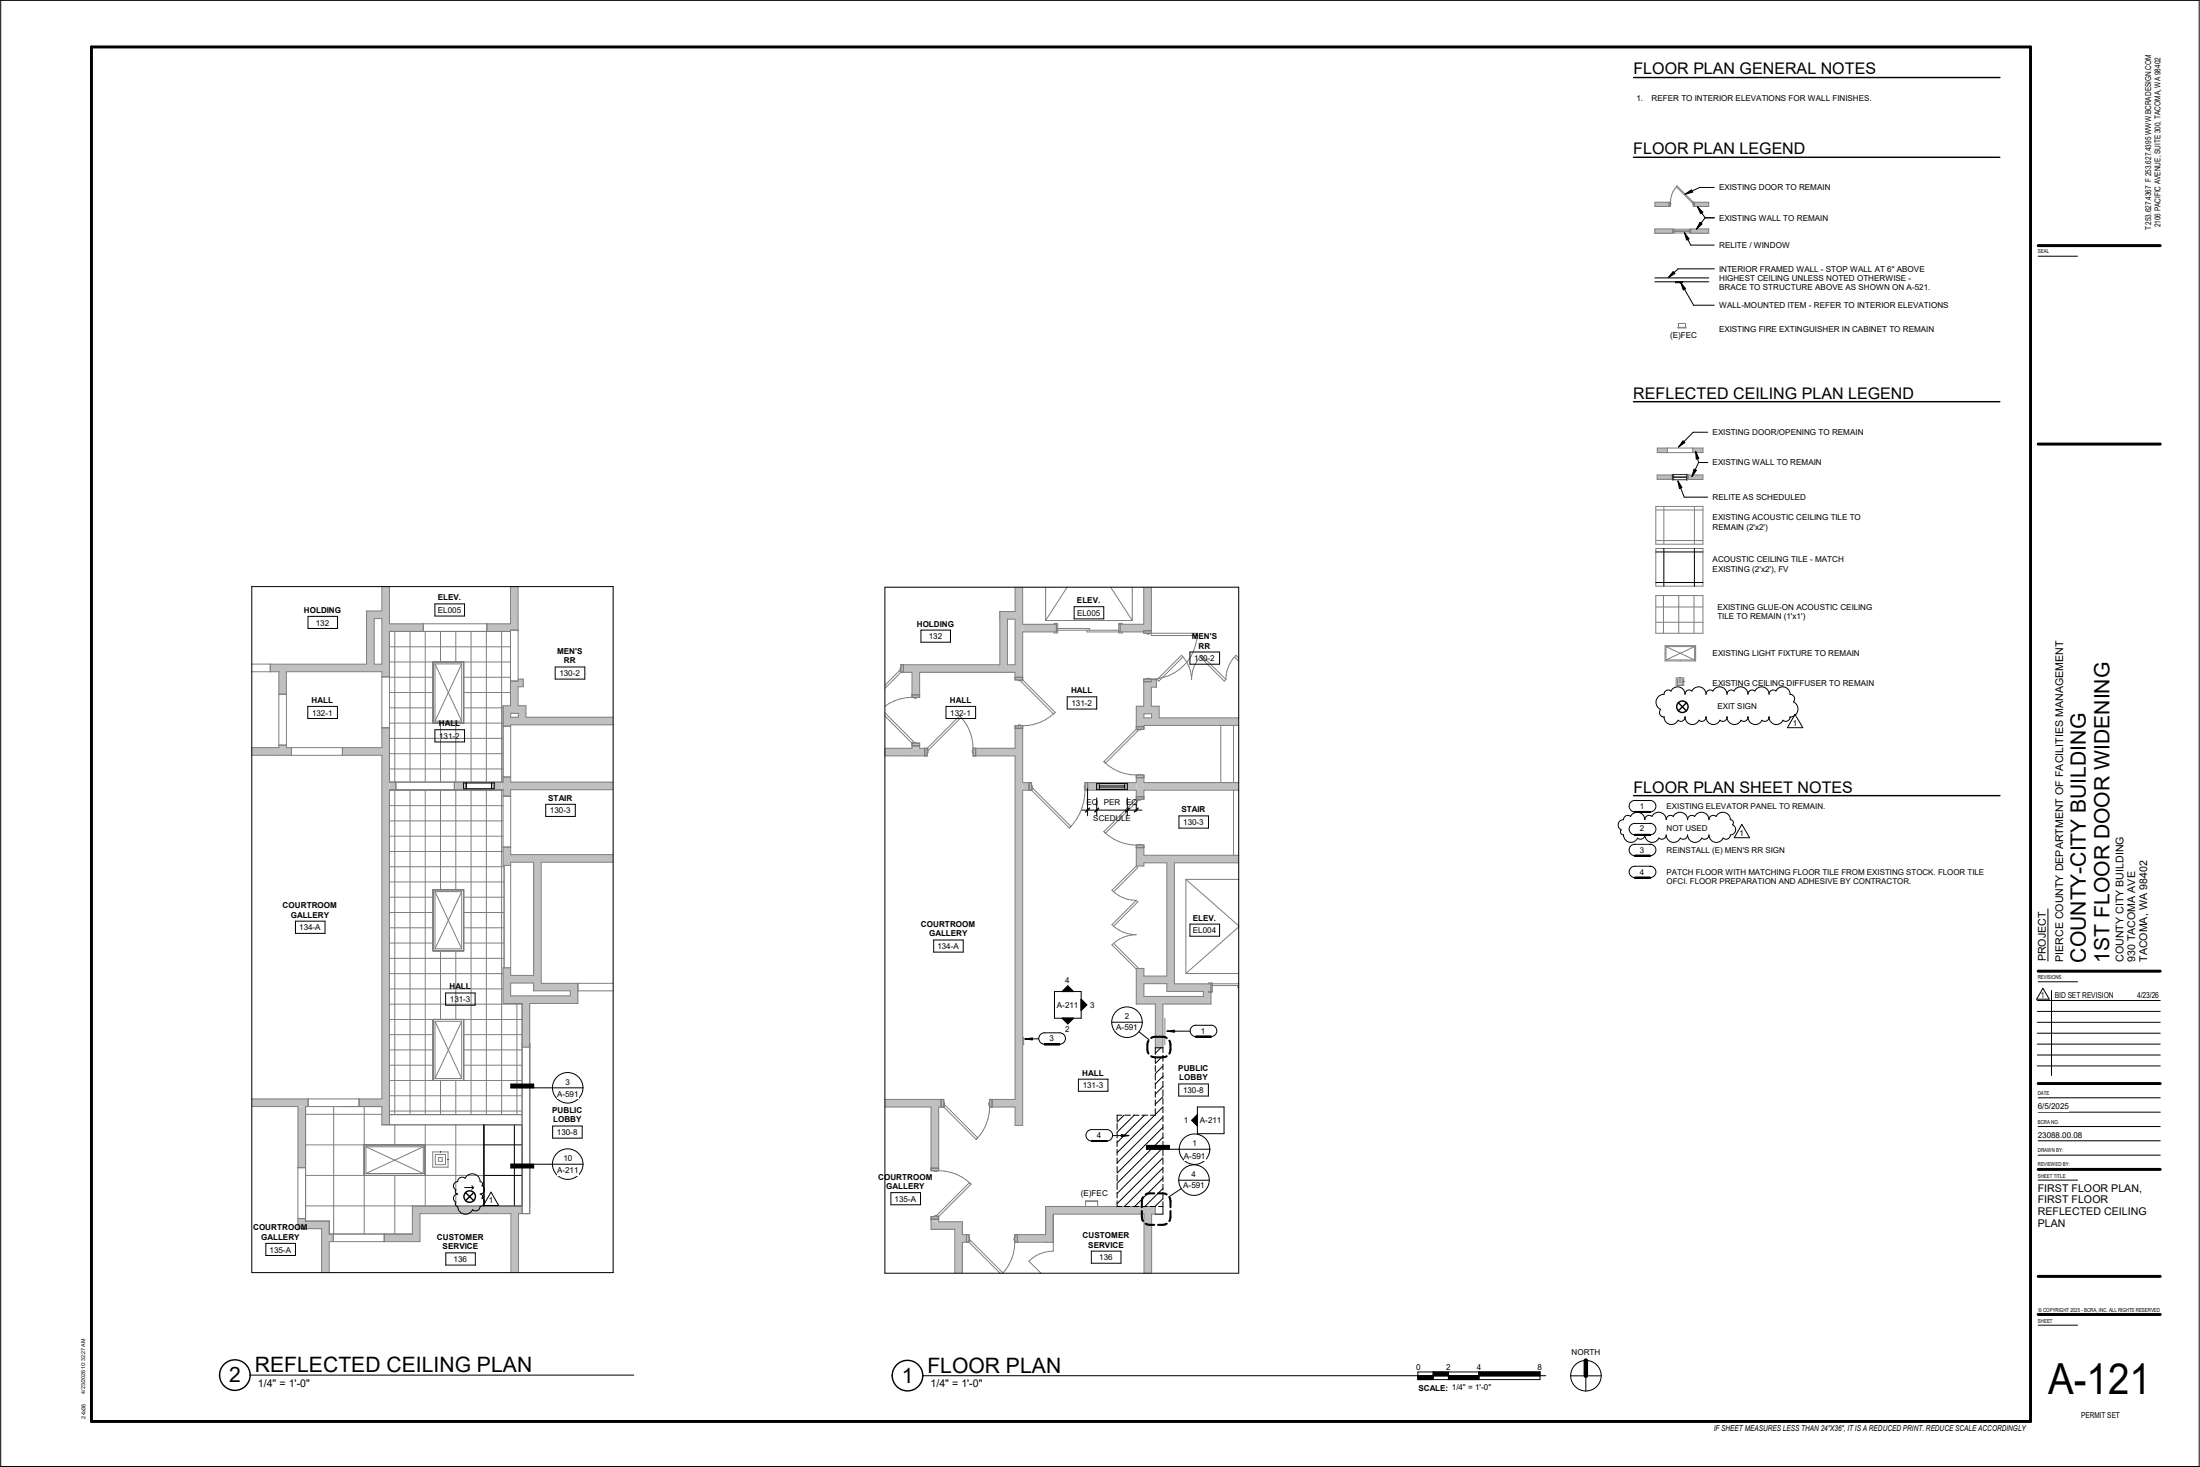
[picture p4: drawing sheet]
<svg xmlns="http://www.w3.org/2000/svg" width="914mm" height="610mm" viewBox="0 0 914 610" stroke-linecap="round" stroke-linejoin="round" font-family="sans-serif">
<g fill="#c0c0c0">
<path d="M480.2 414.1h3.2v21.3h-3.2z"/>
<path d="M475.5 504.5h3.2v24.6h-3.2z"/>
<path d="M434.6 504.5h3.2v11.7h-3.2z"/>
<path d="M400 513h34.6v3.2h-34.6z"/>
<path d="M396.8 510.8h3.2v18.3h-3.2z"/>
<path d="M387 507.7h13v3.1h-13z"/>
<path d="M387 460h3.1v47.7h-3.1z"/>
<path d="M367.7 456.9h54.2v3.1h-54.2z"/>
<path d="M421.9 244h3.2v223.7h-3.2z"/>
<path d="M379.1 310.9h42.8v3.2h-42.8z"/>
<path d="M367.7 310.9h11.4v3.2h-11.4z"/>
<path d="M500.2 408.8h3.1v8.4h-3.1z"/>
<path d="M483.4 414.1h16.8v3.1h-16.8z"/>
<path d="M472.3 402.4h3.1v11.7h-3.1z"/>
<path d="M475.4 405.6h9.6v3.2h-9.6z"/>
<path d="M472.3 414.1h7.9v3.1h-7.9z"/>
<path d="M475.4 355.4h39.5v3.2h-39.5z"/>
<path d="M475.4 325.2h39.5v3.2h-39.5z"/>
<path d="M475.4 298.3h39.5v3.2h-39.5z"/>
<path d="M472.3 293.5h9.5v3.1h-9.5z"/>
<path d="M475.4 283.3h3.1v10.2h-3.1z"/>
<path d="M478.5 282.4h2.2v3.2h-2.2z"/>
<path d="M485 408.8h15.2v3.2h-15.2z"/>
<path d="M485 358.6h3.1v50.2h-3.1z"/>
<path d="M425.1 325.2h47.2v3.2h-47.2z"/>
</g>
<path d="M455.8 325.2h12.7v3.2h-12.7z" fill="#fff"/>
<g fill="#c0c0c0">
<path d="M472.3 296.6h3.1v63.3h-3.1z"/>
<path d="M379.1 279.4h3.1v31.5h-3.1z"/>
<path d="M375.5 276.2h46.4v3.2h-46.4z"/>
<path d="M415.5 257.3h3.2v18.9h-3.2z"/>
<path d="M415.5 254.1h6.4v3.2h-6.4z"/>
<path d="M425.1 259.4h14v3.2h-14z"/>
<path d="M465.5 259.4h13v3.2h-13z"/>
<path d="M475.4 244h3.1v15.4h-3.1z"/>
<path d="M478.6 296.6h3.2v1.7h-3.2z"/>
</g>
<path d="M389.5 491.4h14.1v14.1h-14.1z" fill="#fff"/>
<path d="M387 485.4h3.1v21.2h-3.1z" fill="#c0c0c0"/>
<path d="M392.3 459.4h14.1v14.1h-14.1z" fill="#fff"/>
<path d="M391.2 456.9h21.2v3.1h-21.2z" fill="#c0c0c0"/>
<path d="M402.8 515.5h14.1v13.6h-14.1z" fill="#fff"/>
<path d="M401.7 513h21.2v3.2h-21.2z" fill="#c0c0c0"/>
<path d="M385.4 297.5h14.1v14h-14.1z" fill="#fff"/>
<path d="M384.3 310.9h21.2v3.2h-21.2z" fill="#c0c0c0"/>
<path d="M367.7 296.2h12v12.6h-12z" fill="#fff"/>
<path d="M379.1 288.7h3.1v21.2h-3.1z" fill="#c0c0c0"/>
<path d="M424.4 282.5h14.1v14.1h-14.1z" fill="#fff"/>
<path d="M421.9 281.5h3.2v21.1h-3.2z" fill="#c0c0c0"/>
<path d="M458.8 303h14.1v14.1h-14.1z" fill="#fff"/>
<path d="M472.3 302h3.1v21.1h-3.1z" fill="#c0c0c0"/>
<path d="M458.8 332.1h14.1v14.1h-14.1z" fill="#fff"/>
<path d="M472.3 331h3.1v21.2h-3.1z" fill="#c0c0c0"/>
<path d="M428.8 327.7h16.3v16.3h-16.3z" fill="#fff"/>
<path d="M427.7 325.2h24.3v3.2h-24.3z" fill="#c0c0c0"/>
<path d="M367.7 278.7h6.7v7.3h-6.7z" fill="#fff"/>
<path d="M374.2 276.2h1.3v3.2h-1.3z" fill="#c0c0c0"/>
<path d="M478.5 263.1h19.1v1h-19.1z" fill="#fff"/>
<path d="M475.4 262.1h3.1v21.2h-3.1z" fill="#c0c0c0"/>
<g fill="#fff">
<path d="M503.3 408.8h.6v3.2h-.6z"/>
<path d="M502.4 408.4h1.4v4h-1.4z"/>
<path d="M503.9 408.8h11v.7h-11z"/>
<path d="M514.5 409.5h.4v.8h-.4z"/>
<path d="M439.1 259.4h26.4v3.2h-26.4z"/>
<path d="M438.1 259h28.4v4h-28.4z"/>
<path d="M451.8 261.9h13.2v.7h-13.2z"/>
<path d="M439.6 261.2h13.2v.7h-13.2z"/>
<path d="M456.9 326.6h10.6v.5h-10.6z"/>
<path d="M456.9 325.6h10.6v2.4h-10.6z"/>
<path d="M467.5 325.6h1v2.4h-1z"/>
<path d="M455.8 325.6h1.1v2.4h-1.1z"/>
</g>
<path d="M434.6 501.4h45.6v3.1h-45.6z" fill="#c0c0c0"/>
<g fill="none" stroke="#000" stroke-width=".42">
<path d="M455.8 325.6h12.7v2.4h-12.7zM456.9 327.1h10.6M456.9 326.6h10.6M456.9 325.6v2.4M467.5 325.6v2.4M480.2 439.3v2.4M482.5 435.4l-2.3 2.3M483.4 438.7l-3.2 3.2M483.4 437.4v-2h-3.2v2.7M483.4 438.6v2.4M480.2 442.8v2.4M480.2 446.4v2.4"/>
<path d="M480.2 450v2.4M480.2 453.6v2.3M480.2 457.1v2.4M483.4 443l-3.2 3.2M483.4 447.3l-3.2 3.1M483.4 451.5l-3.2 3.2M483.4 455.7l-3.2 3.2M483.4 460l-3.2 3.1M483.4 442.2v2.4M483.4 445.8v2.3M483.4 449.3v2.4M483.4 452.9v2.4"/>
<path d="M483.4 456.5v2.4M464.3 466.9v2.4M464.3 474v2.4M464.3 477.6v2.4M466.3 463.4h-2v2.3M467.2 463.4l-2.9 2.9M467.5 463.4h2.4M471 463.4h2.4M471.4 463.4l-7.1 7.1v2.4M474.6 463.4h2.4M475.7 463.4l-11.4 11.4M479.9 463.4l-15.6 15.6"/>
<path d="M480.2 460.7v2.7h-2M483.4 464.2l-19.1 19M483.4 468.4l-19.1 19.1M483.4 472.7l-19.1 19M483.4 476.9l-19.1 19M483.4 460v2.4M483.4 463.6v2.4M483.4 467.2v2.4M483.4 470.7v2.4M483.4 474.3v2.4M483.4 477.9v2.4M464.3 481.2v2.4"/>
<path d="M464.3 484.8v2.3M464.3 488.3v2.4M464.3 491.9v2.4M464.3 495.5v2.3M464.3 499v2.4h1.8M483.4 481.1l-19.1 19.1M483.4 485.4l-16 16M483.4 489.6l-11.8 11.8M483.4 493.9l-7.6 7.5M483.4 495.7v2.4l-3.3 3.3M483.4 481.5v2.3M483.4 485v2.4"/>
<path d="M483.4 488.6v2.4M483.4 492.2v2.3M483.4 499.3v5.2h-3.2M467.3 501.4h2.3M470.8 501.4h2.4M474.4 501.4h2.4M478 501.4h2.4M481.5 501.4h1.9"/>
</g>
<g fill="none" stroke="#7f7f7f" stroke-width=".42">
<path d="M418.7 257.3h3.2v18.9h-3.2zM421.9 244v10.1h-6.4v22.1h-41.1v1.5h-.2l.2 1.7M425.1 244v15.4h14.5v3.2h-14.5v19.9M438.1 259.4v-.4h1.4v.4M439.1 259.4v3.2M465.1 259.4v-.4h1.4v.4M465.5 259.4v3.2M475.4 244v15.4h-10.4v3.2M478.5 244v20.1h19.1v-1h-20v.3l-2.2-.3v-1h3.1M374.4 279.4h4.7v10.4h.9v.2l2.2-.2v-10.4h39.7v3.1h1.4v.3l1.8-.3M374.4 279.4l-.6-.7-6 6.1M374.4 279.4l-6.6 6.6"/>
<path d="M375.5 276.2v3.2M438.1 262.6v.4h1.4v-.4M439.6 261.9h25.4M439.6 261.2h13.2v.7M451.8 261.9v.7h23.6M465.1 262.6v.4h1.4v-.4M491.7 272.9l-10.1 10.1-.7-.6 10.2-10.1a14.3 14.3 0 0 1 4.2 10.1 14 14 0 0 1 4.1-10.1l10.1 10.1M498.8 272.9l10 10.1 .7-.6M513 272.9l1.9 1.9M514.9 273.5l-1.2-1.2a14.3 14.3 0 0 0-4.2 10.1M367.8 296.2l11.9 11.9-.6 .7M367.8 297.5l11.3 11.3"/>
<path d="M379.1 288.7h3.1M398.9 297.5l.6 .6-13.5 13.5-.6-.7zM421.9 281.5h3.2M424.4 283.2l.7-.7 13.4 13.5-.6 .7zM475.4 283.3h3.1v-1.1h-.9v-.3l-2.2 .3v11.3h-3.1v9.5M475.4 296.6h3.2v1.7h-3.2zM478.5 282.4h2.2v3.2h-2.2v7.9h3.3v4.8h33.1M379.1 308.8v2.1h-11.3M379.1 308.8h.9v-.2l2.2 .2v2.1h3.2M379.1 309.9h3.1M384.3 310.9v3.2M385.4 310.9v1h.3l-.3 2.2h-17.6"/>
<path d="M404.5 310.9h17.4v-9.3h1.4v-.3l1.8 .3v23.6h3.7v1.5h.2l-.2 1.7h-3.7v139.3h-3.2v-7.7h-10.6v-.9h-.2l.2-2.2h10.6v-142.8h-17.4v-1.5h-.3zM405.5 310.9v3.2M421.9 302.6h3.2M472.3 302h3.1M472.3 303l.6 .7-13.5 13.5-.6-.7zM514.9 301.5h-39.5v1.5h-1.4v.3l-1.7-.3M427.7 325.2v3.2M428.8 328.4l.6-.7 15.7 15.8-.6 .6zM451 325.2h4.8v3.2h-4.8v-1h-.3zM452 325.2v3.2M472.3 323.1h3.1M472.3 331h3.1"/>
<path d="M472.3 332.1l.6 .7-13.5 13.4-.6-.6zM514.9 325.2h-39.5v-3.1l-2.2-.3v.3h-.9v3.1h-3.8v3.2h3.8v3.7M514.9 328.4h-39.5v3.7h-1.4v.3l-1.7-.3M472.3 352.2h3.1M514.9 355.4h-39.5v-4.2h-1.4v-.3l-1.7 .3v8.7h3.1v-1.3h9.6v47h-9.6v-3.2h-3.1v14.8h7.9v18.2h3.2v-18.2h19.9v-4.8M514.9 358.6h-26.8v50.2h26.8M475.4 408.8h9.6v3.2h15.2v2.1h-24.8zM502.4 408.8v-.4h1.4v.4M503.3 408.8v3.2M503.9 408.8v3.2h-1.5v.4h1.4v-.4M503.9 409.5h11M514.5 409.5v.8h.4"/>
<path d="M425.4 431v3.2M484.2 423.1v11.1M367.8 456.9h24.5v1.4h.3l-.3 1.7M391.2 456.9v3.1M412.4 456.9v3.1M367.8 460h19.2v26.5h1.5v.2l1.6-.2v-26.5h2.2M392.3 460l.6-.6 13.5 13.5-.7 .6zM387 485.4h3.1M387 506.6h3.1M389.5 504.9l13.5-13.5 .6 .7-13.5 13.4zM390.1 505.5v2.2h9.9v5.3h2.8v1.5h.2l-.2 1.7M390.1 505.5h-.9v-.3l-2.2 .3v5.3h9.8v18.3"/>
<path d="M401.7 513v3.2M402.8 516.2h-2.8v12.9M402.8 516.2l.6-.7 13.4 13.6M402.8 516.2l12.9 12.9M422.9 513v3.2M475.5 529.1v-24.6h-37.7v11.7h-16v-.9h-.2l.2-2.3h12.8v-11.6h45.6v3.1h-1.5v24.6"/>
</g>
<g fill="none" stroke="#7e7e7e" stroke-width=".42">
<path d="M434.6 244v13.9M434.6 257.9h36M443.6 244l-9 13.9M461.6 244l9 13.9M470.6 244v13.9M375.5 276.2h-1.1v1.5h-.2l.2 1.7h1.1M475.4 263.1h1.4v.3l1.3-.3M497.6 263.1a19.2 19.2 0 0 1-19.2 19.1M379.1 288.7v1.1h.9v.2l2.2-.2v-1.1M379.2 289.8a19 19 0 0 0-11.4 3.7M398.9 297.5a19.1 19.1 0 0 1 5.6 13.6M421.9 281.5v1h1.4v.3l1.8-.3v-1"/>
<path d="M438.5 296a18.8 18.8 0 0 1-13.6 5.6M478.5 282.2h-.9v-.3l-2.2 .3v1.1M379.1 309.9v-1.1h.9v-.2l2.2 .2v1.1M384.3 310.9h1.1v1h.3l-.3 2.2h-1.1M405.5 310.9h-1v1h-.3l.3 2.2h1M421.9 302.6v-1h1.4v-.3l1.8 .3v1M458.8 316.5a19.1 19.1 0 0 0 13.6 5.6M472.3 302v1h.9v.3l2.2-.3v-1M507.4 301.5v23.7M512.7 301.5v23.7M427.7 325.2h1.1v1.5h.2l-.2 1.7h-1.1M451 328.2a22.3 22.3 0 0 1-6.5 15.9"/>
<path d="M452 325.2h-1v1.5h-.3l.3 1.7h1M455.8 328v.4h12.7v-.4M455.8 325.6v-.4h12.7v.4M472.3 323.1v-1h.9v-.3l2.2 .3v1M472.3 331v1.1h.9v.3l2.2-.3v-1.1M512.7 328.4v27M458.8 345.6a19.1 19.1 0 0 0 13.6 5.6M472.3 352.2v-1h.9v-.3l2.2 .3v1M462.8 370.6l10.1-10.1-.6-.6-10.1 10.1a14.5 14.5 0 0 0 10.1 4.1M472.3 374.1l-10.1 10.2a14.2 14.2 0 0 0 10.1 4.1 14.5 14.5 0 0 0-10.1 4.2l10.1 10.1M472.3 374.1l.6 .7-10.1 10.1M492.9 365.4v39.1"/>
<path d="M492.9 365.4l22 19.4M492.9 365.4h22M462.8 392l10.1 10-.3 .4M514.9 385.1l-22 19.4M492.9 404.5h22M391.2 456.9h1.1v1.4h.3l-.3 1.7h-1.1M411.3 459.9a19.1 19.1 0 0 1-5.6 13.6M412.4 456.9h-1.1v1.4h-.2l.2 1.7h1.1M387 485.4v1.1h1.5v.2l1.6-.2v-1.1M390 486.5a18.6 18.6 0 0 1 13.6 5.6M451.2 499h5v2.4h-5zM451.2 499.2h5"/>
<path d="M387 506.6v-1.1h1.5v-.3l1.6 .3v1.1M401.7 513h1.1v1.5h.2l-.2 1.7h-1.1M421.8 516a19 19 0 0 1-5.1 13.1M422.9 513h-1.1v1.5h-.2l.2 1.7h1.1M437.8 504.5v15.4a14.3 14.3 0 0 0-10.1 4.2l5 5"/>
</g>
<g fill="#c0c0c0">
<path d="M217 413.8h3.2v21.3h-3.2z"/>
<path d="M212.3 504.3h3.2v24.5h-3.2z"/>
<path d="M171.4 504.3h3.2v11.7h-3.2z"/>
<path d="M136.9 512.8h34.5v3.2h-34.5z"/>
<path d="M133.7 510.6h3.2v18.2h-3.2z"/>
<path d="M123.8 507.4h13.1v3.2h-13.1z"/>
<path d="M123.8 459.8h3.2v47.6h-3.2z"/>
<path d="M104.6 456.6h54.1v3.2h-54.1z"/>
<path d="M158.7 243.7h3.2v223.7h-3.2z"/>
<path d="M115.9 310.7h42.8v3.2h-42.8z"/>
<path d="M104.6 310.7h11.3v3.2h-11.3z"/>
<path d="M237 408.6h3.2v8.4h-3.2z"/>
<path d="M220.2 413.8h16.8v3.2h-16.8z"/>
<path d="M209.1 402.2h3.2v11.6h-3.2z"/>
<path d="M212.3 405.3h9.5v3.2h-9.5z"/>
<path d="M209.1 413.8h7.9v3.2h-7.9z"/>
<path d="M212.3 355.1h42.5v3.2h-42.5z"/>
<path d="M212.3 325h42.5v3.2h-42.5z"/>
<path d="M212.3 298h42.5v3.2h-42.5z"/>
<path d="M209.1 293.2h9.5v3.2h-9.5z"/>
<path d="M212.2 283h3.1v10.2h-3.1z"/>
<path d="M215.3 282.2h2.2v3.2h-2.2z"/>
<path d="M221.8 408.6h15.2v3.1h-15.2z"/>
<path d="M221.8 358.3h3.2v50.3h-3.2z"/>
<path d="M161.9 325h47.2v3.2h-47.2z"/>
<path d="M189.4 325h19.1v3.2h-19.1z"/>
<path d="M209.1 296.4h3.2v63.2h-3.2z"/>
<path d="M115.9 279.1h3.1v31.6h-3.1z"/>
<path d="M112.4 276h46.3v3.1h-46.3z"/>
<path d="M152.4 257h3.1v19h-3.1z"/>
<path d="M152.4 253.9h6.3v3.1h-6.3z"/>
<path d="M161.9 259.2h14v3.2h-14z"/>
<path d="M202.4 259.2h12.9v3.2h-12.9z"/>
<path d="M212.2 243.7h3.1v15.5h-3.1z"/>
<path d="M215.4 296.4h3.2v1.6h-3.2z"/>
</g>
<g fill="#fff">
<path d="M127 459.8h74.1v53h-74.1z"/>
<path d="M161.9 328.2h55.1v135h-55.1z"/>
<path d="M161.9 262.4h50.3v62.6h-50.3z"/>
<path d="M201.1 467.4h15.9v33.7h-15.9z"/>
</g>
<path d="M171.4 501.1h45.6v3.2h-45.6z" fill="#c0c0c0"/>
<g fill="none" stroke="#7f7f7f" stroke-width=".42">
<path d="M155.5 257h3.2v19h-3.2zM158.7 243.7v10.2h-6.3v22.1h-40v3.1h3.5v9.4h3.1v-9.4h39.7v2.2h3.2v-18.9h14v-3.2h-14v-15.5M212.2 243.7v15.5h-9.8v3.2h9.8v-.5h3.1v-18.2M161.9 275.1h18.1M161.9 268.8h50.3M161.9 262.4h50.3M164.1 262.4v62.6M170.4 262.4v62.6M176.7 262.4v62.6M183.1 262.4v12.7M189.4 262.4v12.7M192.7 275.1h19.5"/>
<path d="M195.8 262.4v62.6M202.1 262.4v62.6M208.5 262.4v62.6M161.9 294.1h18.1M161.9 287.8h18.1M161.9 281.4h18.1M192.7 294.1h16.4M192.7 287.8h19.5M192.7 281.4h19.5M212.3 296.4h3.1v1.6h-3.1zM254.9 298h-36.3v-4.8h-3.3v-7.8h2.2v-3.2h-2.2v.8h-3.1v10.2h-3.1v8.6h3.2v-.6h42.6M104.6 310.7h11.3v-1.1h3.1v1.1h2.2v3.2h-16.6"/>
<path d="M142.3 310.7h16.4v-8.3h3.2v22.6h2.6v3.2h-2.6v139.2h-3.2v-7.6h-9.5v-3.2h9.5v-142.7h-16.4zM161.9 319.5h47.2M161.9 313.2h47.2M161.9 306.8h47.2M161.9 300.5h18.1M183.1 300.5v24.5M189.4 300.5v24.5M192.7 300.5h16.4M161.9 334.8h47.2M161.9 328.4h47.2M164.1 328.2v135M170.4 328.2v135"/>
<path d="M176.7 328.2v135M183.1 328.2v41.5M188.8 325h3.9v3.2h-3.9zM189.4 328.2v41.5M195.8 328.2v135M202.1 328.2v135M208.5 328.2v135M254.9 325h-42.6v-2.1h-3.2v2.1h-3.7v3.2h3.7v2.6h3.2v-2.6h42.6M161.9 353.8h47.2M161.9 347.5h47.2M161.9 341.1h47.2M212.3 358.3h9.5v47h-9.5z"/>
<path d="M254.9 358.3h-29.9v50.3h15.2v8.4h-20v84.1M254.9 355.1h-42.6v-3.1h-3.2v7.6h3.2M161.9 379.2h18.1M161.9 372.8h18.1M161.9 366.5h47.6M161.9 360.2h47.6M192.7 379.2h16.8M192.7 372.8h16.8M161.9 398.2h47.6M161.9 391.9h18.1M161.9 385.5h18.1M183.1 395.1v28.5"/>
<path d="M189.4 395.1v28.5M192.7 391.9h16.8M192.7 385.5h16.8M161.9 417.3h55.1M161.9 410.9h47.2M161.9 404.6h47.2M212.3 402.2h-3.2v14.8h7.9v18.1h3.2M212.3 408.5h9.5v3.2h15.2v2.1h-24.7zM214.8 417v46.2M161.9 436.3h18.1M161.9 429.9h18.1M161.9 423.6h18.1"/>
<path d="M192.7 436.3h24.3M192.7 429.9h24.3M192.7 423.6h24.3M104.6 456.6h23.5v3.2h-1.1v25.4h-3.2v-25.4h-19.2M138.7 459.8v53M151.4 459.8v15.9M161.9 455.3h55.1M161.9 449h18.1M161.9 442.6h18.1M183.1 449v14.2M189.4 449v14.2M192.7 449h24.3"/>
<path d="M192.7 442.6h24.3M127 475.7h24.3M127 463h31.7M161.9 461.7h55.1M164.1 467.4v8.3M176.7 475.7h24.4M176.7 467.4v33.7M179.9 478.7h6.3v6.3h-6.3zM180.9 479.7h4.3v4.3h-4.3zM189.4 467.4v33.7M127 488.4h24.3M151.4 488.4v24.4"/>
<path d="M164.1 488.4v24.4M176.7 488.4h24.4M182.2 481h1.6v1.6h-1.6zM127 501.1h44.4M133.7 528.8v-18.2h-9.9v-4.3h3.2v1.1h9.9v5.4h1.7v3.2h-1.7v12.8M212.3 528.8v-24.5h-37.7v11.7h-14.9v-3.2h11.7v-11.7h45.6v3.2h-1.5v24.5"/>
</g>
<path d="M192.7 325.4h12.7v2.3h-12.7zM193.8 325.4v2.3M204.3 325.4v2.3M183 478.5v.3M201.1 475.7h15.9M201.1 467.4h15.9v33.7h-15.9zM213.8 467.4v33.7M186.1 481.8h.3M193.1 493.5h3.7M196.1 492.7l.7 .8M196.8 493.5l-.7 .7M201.1 488.4h15.9" fill="none" stroke="#000" stroke-width=".42"/>
<g fill="none" stroke="#7e7e7e" stroke-width=".42">
<path d="M104.6 276h7.8v3.1h-7.8M175.9 262.4v-3.2h26.5v3.2h-40.5v62.6h47.2v-31.8M180 275.1h12.7v25.4h-12.7zM180.8 275.9v23.8M180.8 275.9h11.1M180.8 275.9l11.1 23.8M191.9 275.9v23.8M191.9 275.9l-11.1 23.8M115.9 288.5h3.1v21.1h-3.1zM161.9 281.3h-3.2v21.1h3.2M180.8 299.7h11.1M212.2 283h3.1"/>
<path d="M215.3 282.2v-20.3h-3.1v31.3M121.2 310.7h21.1v3.2h-21.1zM209.1 301.8h3.2v21.1h-3.2M164.5 325v3.2M188.8 325v3.2M192.7 325v.4M192.7 327.7v.5M205.4 325v.4M205.4 327.7v.5M209.1 328.2h-47.2v139.2M209.1 330.8h3.2v21.2h-3.2zM209.5 359.6v42.6"/>
<path d="M180 369.7h12.7v25.4h-12.7zM180.8 370.5v23.8M180.8 370.5h11.1M180.8 370.5l11.1 23.8M191.9 370.5v23.8M191.9 370.5l-11.1 23.8M180.8 394.3h11.1M209.5 417h7.5v87.3h3.2v-70.9M254.9 408.6h-14.7v3.1h14.7M180 423.6h12.7v25.4h-12.7zM180.8 424.4v23.8M180.8 424.4h11.1"/>
<path d="M180.8 424.4l11.1 23.8M191.9 424.4v23.8M191.9 424.4l-11.1 23.8M127 459.8v47.6h9.9v5.4h34.5M149.2 459.8v-3.2h-21.1v3.2h30.6M180.8 448.2h11.1M151.3 475.7h25.4v12.7h-25.4zM152.1 476.5v11.1M152.1 476.5h23.8M152.1 476.5l23.8 11.1M158.7 467.4h58.3M161.9 463.2h55.1"/>
<path d="M175.9 476.5v11.1M175.9 476.5l-23.8 11.1M201.1 467.4v33.7h-29.7M127 485.2h-3.2v21.1h3.2M152.1 487.6h23.8M138.6 512.8v3.2h21.1v-3.2"/>
</g>
<g fill="#bebebe">
<path d="M687.8 84h6v1.8h-6z"/>
<path d="M693.8 84h.6v1.8h-.6z"/>
</g>
<path d="M696.7 77.3h7.1v7h-7.1z" fill="#fff"/>
<g fill="#bebebe">
<path d="M703.7 84h.6v1.8h-.6z"/>
<path d="M704.3 84h5.9v1.8h-5.9z"/>
<path d="M687.8 95.1h7.5v1.8h-7.5z"/>
<path d="M702.7 95.1h7.5v1.8h-7.5z"/>
<path d="M695.3 95.3h7.4v1.5h-7.4z"/>
</g>
<path d="M695.8 96h6.4" fill="none" stroke="#bebebe" stroke-width=".42"/>
<g fill="none" stroke="#7f7f7f" stroke-width=".42">
<path d="M697.1 77.3l-.4 .3 6.8 6.8 .3-.4M697.1 77.3l6.7 6.7M697.1 77.3a9.3 9.3 0 0 0-2.8 6.7M687.8 84h6.5v1.8h-6.5zM687.8 95.1h7.5v1.8h-7.5zM693.8 84v1.8M695.3 95.3h7.4M695.3 96.8h7.4M695.8 95.9h6.4M695.8 95.3v1.5M695.8 96.2h6.4M702.2 95.3v1.5"/>
<path d="M702.7 95.1h7.5v1.8h-7.5zM703.8 84h6.4v1.8h-6.4zM704.3 84v1.8M697.4 136h3.4v.3h-3.4zM697.7 135.9v-1.5h2.9v1.5"/>
</g>
<path d="M687.8 115.5h22.4M687.8 117.1h22.4M696.4 117.1v.4h1.3v-.4M698 117.1v.4h1.3v-.4" fill="none" stroke="#000" stroke-width=".42"/>
<path d="M688.2 210.4h19.6v15.7h-19.6z" fill="#fff"/>
<g fill="#bebebe">
<path d="M688.8 186.2h4.2v1.9h-4.2z"/>
<path d="M703.6 186.2h4.2v1.9h-4.2z"/>
</g>
<g fill="#fff">
<path d="M701 197.1h.5v2.3h-.5z"/>
<path d="M695.7 198.2h5.3v.2h-5.3z"/>
</g>
<path d="M688.8 197.4h6.3v1.8h-6.3z" fill="#bebebe"/>
<path d="M695.1 197.1h.5v2.3h-.5z" fill="#fff"/>
<path d="M701.5 197.4h6.3v1.8h-6.3z" fill="#bebebe"/>
<g fill="#fff">
<path d="M696.7 281.7h3.2v3.2h-3.2z"/>
<path d="M688.2 247.5h19.6v15.6h-19.6z"/>
<path d="M688.2 227.9h19.6v15.7h-19.6z"/>
</g>
<g fill="none" stroke="#7f7f7f" stroke-width=".42">
<path d="M688.8 197.4h6.3v1.8h-6.3zM688.8 186.2h19v1.9h-19zM693 186.2v1.9M701.5 197.4h6.3v1.8h-6.3zM703.6 186.2v1.9M688.2 210.4h19.6v15.7h-19.6zM688.2 211.9h19.6M691.6 210.4v15.7M704.3 210.4v15.7M688.2 227.9h19.6v15.7h-19.6zM688.2 224.6h19.6M688.2 252.2h19.6"/>
<path d="M688.2 258.6h19.6M688.2 247.5h19.6v15.6h-19.6zM691.4 247.5v15.6M697.7 247.5v15.6M704.1 247.5v15.6M692 271.5h.1M692.1 268.3h12.7v6.4h-12.7zM692.4 268.7l11.9 5.5M692.4 274.2h11.9M692.4 268.7v5.5M692.4 268.7h11.9M698.4 268.3h.1"/>
<path d="M698.4 274.6v.1M704.3 268.7l-11.9 5.5M704.3 268.7v5.5M704.7 271.5h.1M696.7 281.7h3.2v3.2h-3.2zM697.2 282.2h2.1v2.1h-2.1zM697.9 282.9h.8v.7h-.8z"/>
</g>
<path d="M688.2 229.4h19.6M691.6 227.9v15.7M704.3 227.9v15.7M367.8 244h147.1v285.1h-147.1zM688.2 242.1h19.6M698.3 281.6v.1M699.8 283.3h.1M438.3 412h11.1v11.1h-11.1z" fill="none" stroke="#000" stroke-width=".42"/>
<path d="M695.1 197.1h.5v2.3h-.5zM695.7 198.2h5.3M695.7 198.4h5.3M695.7 197.2h5.3M695.7 199.3h5.3M701 197.1h.5v2.3h-.5z" fill="none" stroke="#2d2d2d" stroke-width=".42"/>
<g fill="#fff">
<path d="M439.3 415.7h2.3v3.8h-2.3z"/>
<path d="M441.5 415.7h1.2v3.8h-1.2z"/>
<path d="M442.7 415.7h5.5v3.8h-5.5z"/>
</g>
<path d="M443.8 409.7l2.4 2.3h-4.7zM449.4 415.2l2.3 2.4-2.3 2.3zM441.5 423.1h4.7l-2.4 2.4zM497.7 460h11.1v11.1h-11.1z" fill="none" stroke="#000" stroke-width=".42"/>
<path d="M441.5 409.7h4.7v2.3h-4.7zM449.4 415.2h2.3v4.7h-2.3zM441.5 423.1h4.6v2.3h-4.6z" fill="#000"/>
<g fill="#fff">
<path d="M498.7 463.6h2.4v3.9h-2.4z"/>
<path d="M501 463.6h1.1v3.9h-1.1z"/>
<path d="M502.1 463.6h5.6v3.9h-5.6z"/>
</g>
<g fill="none" stroke="#000" stroke-width=".42">
<path d="M446.4 252.1h12.4v5.1h-12.4zM382.8 261.8h12.3v5.1h-12.3zM494.6 270.9h12.3v5.1h-12.3zM393.2 293.5h12.3v5.1h-12.3zM443.6 289.6h12.2v5h-12.2zM449.7 336.6h24.9M452 327.6v11.4M455.8 331.6v7.4M468.5 331.6v7.4M472.3 334.2v2.9M490 339h12.3v5.1h-12.3zM388.1 390.6h12.2v5h-12.2z"/>
<path d="M494.6 384h12.3v5h-12.3zM462.1 424.8a6.3 6.3 0 0 0 6.3 6.3 6.3 6.3 0 0 0 6.4-6.3M462.1 424.8a6.3 6.3 0 0 1 6.3-6.4 6.3 6.3 0 0 1 6.4 6.4M462.1 424.8h12.7M473.4 428.7l4.2 3.4M485 428.5l3.2-.4v.8zM485 428.5h9.6M495.2 426.9l.8-.7 1-.2h6.4a2.37 2.37 0 0 1 2.4 2.4 2.37 2.37 0 0 1-2.4 2.3h-6.4a2.38 2.38 0 0 1-2.1-1.3 2.38 2.38 0 0 1 .3-2.5zM497 431h6.3M497 430.6h6.3M497 430.9h6.3M497 430.8h6.3"/>
<path d="M448.2 448.4h12.3v5.1h-12.3zM489.9 450.4h12.3v5.1h-12.3zM486 477.6v-1.6h-9.5v1.6h26.3M497.7 463.2v4.7l-2.4-2.4zM370.3 495.6h12.3v5h-12.3zM489.9 490.4h12.7M490.9 493.9l-5 3.4M453.6 519.9h12.3v5h-12.3z"/>
<circle cx="496.5" cy="477.5" r="6.3"/>
<circle cx="496.3" cy="490.4" r="6.4"/>
</g>
<path d="M476.5 476h9.5v1.6h-9.5zM495.3 463.2h2.4v4.6h-2.4z" fill="#000"/>
<path d="M485 428.5l3.2-.4v.8z" fill="#000"/>
<path d="M452.8 335.8l-1.6 1.6M456.6 335.8l-1.5 1.6M469.3 335.8l-1.5 1.6M473 335.8l-1.5 1.6" fill="none" stroke="#000" stroke-width=".59"/>
<path d="M477.4 432.4a6.7 6.7 0 0 0 0 5.4M478.5 438.9a8.8 8.8 0 0 0 6.4 0M478.5 431.3a8.1 8.1 0 0 1 6.4 0M486 432.4a6.7 6.7 0 0 1 0 5.4M475.1 497.5l-.5 1.6v2.6M479.8 495.9h-2l-1.6 .5M481.3 495.9h2l1.6 .5M486 497.5l.5 1.6v2.6M474.6 503.2v2.6l.5 1.6M476.2 508.5l1.6 .5h2M484.9 508.5l-1.6 .5h-2M486.5 503.2v2.6l-.5 1.6" fill="none" stroke="#000" stroke-width=".85"/>
<g fill="#fff">
<path d="M495.6 473.2h1.8v3.8h-1.8z"/>
<path d="M492.1 478.4h2.3v3.8h-2.3z"/>
<path d="M494.3 478.4h1.2v3.8h-1.2z"/>
<path d="M495.5 478.4h5.5v3.8h-5.5z"/>
</g>
<path d="M426 431.8l3.1-.5v.8zM466 471.5l3.2 .4-3.2 .4z" fill="#000"/>
<g fill="none" stroke="#000" stroke-width=".42">
<path d="M104.6 243.8h150.2v285h-150.2zM128 256.1h12.3v5.1h-12.3zM180.8 251h12.3v5h-12.3zM230.8 277.2h12.3v5h-12.3zM127.9 293.5h12.4v5.1h-12.4zM180.8 303.2h12.3v5.1h-12.3zM226.8 334.2h12.3v5.1h-12.3zM122.8 382.8h12.3v5.1h-12.3zM185.2 412.6h12.3v5.1h-12.3zM426 431.8l3.1-.5v.8zM431.7 431.7l-5.7 .1M432.3 430.1l.8-.7 1-.2h6.4a2.37 2.37 0 0 1 2.3 2.3 2.37 2.37 0 0 1-2.3 2.4h-6.4a2.38 2.38 0 0 1-2.1-1.3 2.38 2.38 0 0 1 .3-2.5z"/>
<path d="M434.1 434.1h6.3M434.1 433.7h6.3M434.1 433.8h6.3M434.1 434h6.3M221.8 452v-1.5h-9.5v1.5h30M229.7 467.9h12.3v5h-12.3zM451.9 470.3l.8-.7 1-.2h6.4a2.37 2.37 0 0 1 2.3 2.4 2.37 2.37 0 0 1-2.3 2.3h-6.4a2.34 2.34 0 0 1-2.1-1.3 2.34 2.34 0 0 1 .3-2.5zM453.7 474.3h6.4M453.7 473.9h6.4M453.7 474h6.4M453.7 474.2h6.4M462.4 471.9h6.8"/>
<path d="M466 471.5l3.2 .4-3.2 .4zM110.5 516.7h12.3v5h-12.3zM185.3 520.6h12.3v5.1h-12.3z"/>
<circle cx="236" cy="452" r="6.4"/>
</g>
<path d="M212.3 450.5h9.5v1.5h-9.5z" fill="#000"/>
<g fill="#fff">
<path d="M235.1 447.6h1.8v3.9h-1.8z"/>
<path d="M231.5 452.8h2.3v3.9h-2.3z"/>
<path d="M233.8 452.8h1.1v3.9h-1.1z"/>
<path d="M234.9 452.8h5.6v3.9h-5.6z"/>
</g>
<path d="M212.3 483.8h9.5v1.6h-9.5z" fill="#000"/>
<g fill="none" stroke="#000" stroke-width=".42">
<path d="M221.8 483.8v1.6h-9.5v-1.6h30"/>
<circle cx="236" cy="483.7" r="6.3"/>
</g>
<g fill="#fff">
<path d="M234.1 479.4h3.7v3.8h-3.7z"/>
<path d="M231.5 484.5h2.3v3.9h-2.3z"/>
<path d="M233.8 484.5h1.1v3.9h-1.1z"/>
<path d="M234.9 484.5h5.6v3.9h-5.6z"/>
</g>
<g fill="none" stroke="#000" stroke-width=".59">
<path d="M697.6 292l3.4 3.4M701 292l-3.4 3.4M193.5 495.6l3.4 3.3M196.9 495.6l-3.4 3.3"/>
<circle cx="699.3" cy="293.7" r="2.38"/>
<circle cx="195.2" cy="497.2" r="2.4"/>
</g>
<path d="M700.1 96.7l2 2.6-1.1 .5zM700.4 80.7l2.6-1.8 .5 1zM706.5 92.4l1 .6-2.4 2.3zM705.5 85.9l2.3 2.3-1 .6zM695.4 112.8l.8 .9-2.8 1.7zM698.6 117.5l2 2.5-1 .5zM697.4 199.9l1.7 2.7-1.1 .4zM699.5 183.1l.8 .8-2.6 1.9zM704.1 194.9l1 .5-1.9 2.7zM704.8 187.6l1.3 2.9-1.1 .3z" fill="#000"/>
<g fill="none" stroke="#000" stroke-width=".42">
<path d="M.3 .2h913.8v609.2h-913.8zM712.5 77.9h-6l-6.1 2.8M700.1 96.7l2 2.6-1.1 .5zM700.1 96.7l2.6 5.2h9.8M700.4 80.7l2.6-1.8 .5 1zM705.5 85.9l2.3 2.3-1 .6zM705.5 85.9l3.2 4.6M706.5 92.4l1 .6-2.4 2.3zM708.7 90.5h3.8M708.7 90.5l-3.6 4.8M695.4 112.8l.8 .9-2.8 1.7zM698.6 117.5l2 2.5-1 .5z"/>
<path d="M698.6 117.5l5.3 9.3h8.6M712.5 111.7h-15l-4.1 3.7M847.1 106.5h16.4M709.8 179.6h-6.1l-6 6.2M697.4 199.9l1.7 2.7-1.1 .4zM697.4 199.9l2.6 6.7h9.8M699.5 183.1l.8 .8-2.6 1.9zM704.1 194.9l1 .5-1.9 2.7zM704.8 187.6l1.3 2.9-1.1 .3zM704.8 187.6l1.2 4.6M706 192.2h3.8M706 192.2l-2.8 5.9"/>
<path d="M694.5 287.2a1.71 1.71 0 0 0-1.9-.3 1.71 1.71 0 0 0-1 1.6 3.3 3.3 0 0 0-3.2 2.6 3.3 3.3 0 0 0 1.8 3.7M694.5 287.1a3.1 3.1 0 0 1 3.5-1.6 3.1 3.1 0 0 1 2.4 3 1.71 1.71 0 0 1 1-1.6 1.71 1.71 0 0 1 1.8 .3M703.2 287.1a3.1 3.1 0 0 1 3.5-1.6 3.1 3.1 0 0 1 2.4 3 1.74 1.74 0 0 1 1-1.6 1.74 1.74 0 0 1 1.9 .2 3.1 3.1 0 0 1 3.4-1.6 3.1 3.1 0 0 1 2.4 3 1.74 1.74 0 0 1 1-1.6 1.74 1.74 0 0 1 1.9 .2 3.1 3.1 0 0 1 3.4-1.6 3.1 3.1 0 0 1 2.4 3 1.74 1.74 0 0 1 1-1.6 1.74 1.74 0 0 1 1.9 .2 3.1 3.1 0 0 1 3.5-1.6 3.1 3.1 0 0 1 2.4 3 1.71 1.71 0 0 1 1-1.6 1.71 1.71 0 0 1 1.8 .2 3.1 3.1 0 0 1 3.5-1.6 3.1 3.1 0 0 1 2.4 3 1.89 1.89 0 0 1 1.7 1.1 1.89 1.89 0 0 1-.3 2.1 3.3 3.3 0 0 1 1.8 3.7 3.3 3.3 0 0 1-3.2 2.6 1.77 1.77 0 0 1-1 1.6 1.77 1.77 0 0 1-2-.3 3 3 0 0 1-3.4 1.7 3 3 0 0 1-2.3-3 1.77 1.77 0 0 1-1.1 1.6 1.77 1.77 0 0 1-1.9-.3 3 3 0 0 1-3.4 1.7 3 3 0 0 1-2.4-3 1.75 1.75 0 0 1-1 1.6 1.75 1.75 0 0 1-1.9-.3 3 3 0 0 1-3.4 1.7 3 3 0 0 1-2.4-3 1.75 1.75 0 0 1-1 1.6 1.75 1.75 0 0 1-1.9-.3 3 3 0 0 1-3.5 1.7 3 3 0 0 1-2.3-3 1.72 1.72 0 0 1-1 1.6 1.72 1.72 0 0 1-1.9-.3 3 3 0 0 1-3.5 1.7 3 3 0 0 1-2.3-3 1.72 1.72 0 0 1-1.1 1.6 1.72 1.72 0 0 1-1.9-.3 3 3 0 0 1-3.4 1.7 3 3 0 0 1-2.4-3 1.86 1.86 0 0 1-1.7-1.1 1.86 1.86 0 0 1 .3-2M746.1 296.8l3.2 5.6h-6.4zM851.2 377.7v21.7M846.8 415.8h51.1M847.1 408h16.4M849.1 410.7l2.6 4.5h-5.2zM852.7 411.6v35.3M846.8 420.3h51.1M846.8 424.8h51.1M846.8 429.3h51.1"/>
<path d="M846.8 433.9h51.1M846.8 438.4h51.1M846.8 442.9h51.1M847.1 456.2h50.8M847.1 462.2h50.8M847.1 474h50.8M847.1 468.1h50.8M847.1 480h50.8M847.1 490.4h16.4M847.1 550.7h16.4"/>
</g>
<path d="M38 19.5h806v571.2h-806zM847.1 102.1h50.8M847.1 184.5h50.8M847.1 403.6h50.8M847.1 450.3h50.8M847.1 485.9h50.8M847.1 530.4h50.8M847.1 546.2h50.8" fill="none" stroke="#000" stroke-width="1.2"/>
<g fill="#fff">
<path d="M33.4 556.2h2.5v23h-2.5z"/>
<path d="M851.3 563.4h10.6v19.9h-10.6z"/>
<path d="M861.9 563.4h5.4v19.9h-5.4z"/>
<path d="M867.3 563.4h26.8v19.9h-26.8z"/>
<path d="M847 457.9h12.9v3.8h-12.9z"/>
<path d="M847 469.7h18.5v3.8h-18.5z"/>
<path d="M865 586.1h16.1v3.9h-16.1z"/>
</g>
<g fill="none" stroke="#000" stroke-width=".59">
<path d="M679 32.2h152.3M678.9 65.4h152.3M678.9 166.9h152.3M679 330.6h152.3"/>
<circle cx="97.6" cy="571.4" r="6.3"/>
<circle cx="377.2" cy="571.6" r="6.3"/>
</g>
<g fill="none" stroke="#000" stroke-width=".42">
<path d="M677.6 333.5l.8-.6 1.1-.3h6.3a2.39 2.39 0 0 1 2.5 2.4 2.39 2.39 0 0 1-2.5 2.4h-6.3a2.37 2.37 0 0 1-2.1-1.4 2.37 2.37 0 0 1 .2-2.5zM677.7 339.3a3.1 3.1 0 0 1 3.5-1.7 3.1 3.1 0 0 1 2.4 3 1.79 1.79 0 0 1 1.1-1.6 1.79 1.79 0 0 1 1.9 .3M677.8 339.3a1.82 1.82 0 0 0-2-.3 1.82 1.82 0 0 0-1 1.6 2.2 2.2 0 0 0-2.2 1.7 2.2 2.2 0 0 0 1.2 2.5M679.5 337.6h6.3M679.5 337.2h6.3M679.5 337.3h6.3M679.5 337.5h6.3M704.3 339.3a3.1 3.1 0 0 1 3.5-1.7 3.1 3.1 0 0 1 2.5 3 1.74 1.74 0 0 1 1-1.6 1.74 1.74 0 0 1 1.9 .3 3.1 3.1 0 0 1 3.5-1.7 3.1 3.1 0 0 1 2.5 3 1.26 1.26 0 0 1 1.2 .8 1.26 1.26 0 0 1-.3 1.3 2.22 2.22 0 0 1 1.3 2.5 2.22 2.22 0 0 1-2.2 1.8 1.8 1.8 0 0 1-1.1 1.6 1.8 1.8 0 0 1-1.9-.3M704.4 339.3a1.79 1.79 0 0 0-1.9-.3 1.79 1.79 0 0 0-1.1 1.6 3.1 3.1 0 0 0-2.4-3 3.1 3.1 0 0 0-3.5 1.7 1.79 1.79 0 0 0-1.9-.3 1.79 1.79 0 0 0-1.1 1.6 3.1 3.1 0 0 0-2.4-3 3.1 3.1 0 0 0-3.5 1.7M673.8 344.8a1.29 1.29 0 0 0-.2 1.4 1.29 1.29 0 0 0 1.2 .8 3.1 3.1 0 0 0 2.4 3 3.1 3.1 0 0 0 3.4-1.7 1.8 1.8 0 0 0 2 .3 1.8 1.8 0 0 0 1-1.6 3.1 3.1 0 0 0 2.5 3 3.1 3.1 0 0 0 3.4-1.8M677.6 343l.8-.6 1.1-.3h6.3a2.39 2.39 0 0 1 2.5 2.4 2.39 2.39 0 0 1-2.5 2.4h-6.3a2.41 2.41 0 0 1-2.1-1.4 2.41 2.41 0 0 1 .2-2.5zM679.5 350.8a2.37 2.37 0 0 0-2.4 2.4 2.37 2.37 0 0 0 2.4 2.4h6.3a2.39 2.39 0 0 0 2.5-2.4 2.39 2.39 0 0 0-2.5-2.4"/>
<path d="M679.5 347.1h6.3M679.5 346.7h6.3M679.5 347h6.3M679.5 346.8h6.3M679.5 355.8h6.3M679.5 355.4h6.3M679.5 355.6h6.3M679.5 350.9h6.3M698.4 348.2a3.1 3.1 0 0 1-3.4 1.8 3.1 3.1 0 0 1-2.5-3 1.8 1.8 0 0 1-1 1.6 1.8 1.8 0 0 1-2-.3M707.3 348.2a3.1 3.1 0 0 1-3.5 1.8 3.1 3.1 0 0 1-2.4-3 1.8 1.8 0 0 1-1.1 1.6 1.8 1.8 0 0 1-1.9-.3M716.2 348.2a3.1 3.1 0 0 1-3.5 1.8 3.1 3.1 0 0 1-2.4-3 1.8 1.8 0 0 1-1.1 1.6 1.8 1.8 0 0 1-1.9-.3M724 342.6l3.2 5.5h-6.4z"/>
<path d="M677.6 360.8l.8-.6 1.1-.2h6.3a2.37 2.37 0 0 1 2.5 2.3 2.37 2.37 0 0 1-2.5 2.4h-6.3a2.38 2.38 0 0 1-2.1-1.3 2.38 2.38 0 0 1 .2-2.6zM679.5 364.9h6.3M679.5 364.5h6.3M679.5 364.6h6.3M679.5 364.8h6.3M189.5 494.5l-.2 1 .9 .7a1.8 1.8 0 0 0-1.7 1.4 1.8 1.8 0 0 0 1 2l-.2 1.1 .9 .6a3.2 3.2 0 0 0 2.6 3.2 3.2 3.2 0 0 0 3.6-1.8 1.89 1.89 0 0 0 2 .3 1.89 1.89 0 0 0 1.2-1.7 1.82 1.82 0 0 0 1.7-1.4 1.82 1.82 0 0 0-1-2.1M200.3 492.7l.2-1.1-.9-.6a3.3 3.3 0 0 0-2.6-3.2 3.3 3.3 0 0 0-3.7 1.8 1.89 1.89 0 0 0-2-.3 1.89 1.89 0 0 0-1.1 1.7 1.78 1.78 0 0 0-1.7 1.4 1.78 1.78 0 0 0 1 2M200.3 492.7a1.84 1.84 0 0 1 1 2 1.84 1.84 0 0 1-1.7 1.5l.9 .6-.2 1M204.1 495.4l3.2 5.5h-6.4zM104 571.4h159.4M383.5 571.7h259M589.3 570.1h50.8v3.2h-50.8z"/>
<path d="M595.7 570.1v3.2M602 570.1v3.2M614.7 570.1v3.2M652.8 571.7h12.7M658.7 571.7v-6.3h.9v6.3M659.1 571.7v6.3"/>
<circle cx="659.2" cy="571.7" r="6.4"/>
</g>
<path d="M589.3 571.7h6.4v1.6h-6.4zM595.7 570.1h6.3v1.6h-6.3zM602 571.7h12.7v1.6h-12.7zM614.7 570.1h25.4v1.6h-25.4zM658.7 565.4h.9v6.3h-.9z" fill="#000"/>
<path d="M659.1 565.4v6.3" fill="none" stroke="#000" stroke-width="1.9"/>
<g font-size="17.8">
<text x="851.3" y="579.5">A-</text>
<text x="867.3" y="579.5">121</text>
</g>
<g font-size="8.8">
<text x="866.9" y="400" transform="rotate(-90 866.9 400)">COUNTY-CITY BUILDING</text>
<text x="876.7" y="400" transform="rotate(-90 876.7 400)">1ST FLOOR DOOR WIDENING</text>
<text x="95.2" y="574.3">2</text>
<text x="105.9" y="570.1">REFLECTED CEILING PLAN</text>
<text x="374.8" y="574.5">1</text>
<text x="385.5" y="570.4">FLOOR PLAN</text>
</g>
<g font-size="6.7">
<text x="678.9" y="30.9">FLOOR PLAN GENERAL NOTES</text>
<text x="678.9" y="64.1">FLOOR PLAN LEGEND</text>
<text x="678.9" y="165.6">REFLECTED CEILING PLAN LEGEND</text>
<text x="678.9" y="329.4">FLOOR PLAN SHEET NOTES</text>
</g>
<g font-size="4.4">
<text x="850.3" y="399.5" transform="rotate(-90 850.3 399.5)">PROJECT</text>
<text x="857.5" y="399.8" transform="rotate(-90 857.5 399.8)">PIERCE COUNTY DEPARTMENT OF FACILITIES MANAGEMENT</text>
<text x="882.6" y="399.8" transform="rotate(-90 882.6 399.8)">COUNTY CITY BUILDING</text>
<text x="887.5" y="399.8" transform="rotate(-90 887.5 399.8)">930 TACOMA AVE</text>
<text x="892.5" y="399.8" transform="rotate(-90 892.5 399.8)">TACOMA, WA 98402</text>
<text x="847" y="495.1">FIRST FLOOR PLAN,</text>
<text x="847" y="500.1">FIRST FLOOR</text>
<text x="847" y="505">REFLECTED CEILING</text>
<text x="847" y="510">PLAN</text>
<text x="107.2" y="576.3">1/4&quot; = 1'-0&quot;</text>
<text x="386.8" y="576.5">1/4&quot; = 1'-0&quot;</text>
</g>
<g font-size="3.4">
<text x="680.1" y="42.2">1.</text>
<text x="686.5" y="42.2">REFER TO INTERIOR ELEVATIONS FOR WALL FINISHES.</text>
<text x="714.5" y="79">EXISTING DOOR TO REMAIN</text>
<text x="714.5" y="91.7">EXISTING WALL TO REMAIN</text>
<text x="894.1" y="95.7" transform="rotate(-90 894.1 95.7)">T 253.627.4367 F 253.627.4395 WWW.BCRADESIGN.COM</text>
<text x="897.9" y="94.5" transform="rotate(-90 897.9 94.5)">2106 PACIFIC AVENUE, SUITE 300, TACOMA, WA 98402</text>
<text x="714.5" y="103">RELITE / WINDOW</text>
<text x="714.5" y="112.9">INTERIOR FRAMED WALL - STOP WALL AT 6&quot; ABOVE</text>
<text x="714.5" y="116.7">HIGHEST CEILING UNLESS NOTED OTHERWISE -</text>
<text x="714.5" y="120.5">BRACE TO STRUCTURE ABOVE AS SHOWN ON A-521.</text>
<text x="714.5" y="128">WALL-MOUNTED ITEM - REFER TO INTERIOR ELEVATIONS</text>
<text x="714.5" y="137.8">EXISTING FIRE EXTINGUISHER IN CABINET TO REMAIN</text>
<text x="694.1" y="140.3">(E)FEC</text>
<text x="711.8" y="180.7">EXISTING DOOR/OPENING TO REMAIN</text>
<text x="711.8" y="193.3">EXISTING WALL TO REMAIN</text>
<text x="711.8" y="207.7">RELITE AS SCHEDULED</text>
<text x="711.8" y="216.3">EXISTING ACOUSTIC CEILING TILE TO</text>
<text x="711.8" y="220.1">REMAIN (2'x2')</text>
<text x="711.8" y="233.7">ACOUSTIC CEILING TILE - MATCH</text>
<text x="711.8" y="237.6">EXISTING (2'x2'), FV</text>
<text x="181.9" y="249.5">ELEV.</text>
<text x="447.6" y="250.6">ELEV.</text>
<text x="126.3" y="254.6">HOLDING</text>
<text x="182" y="254.8">EL005</text>
<text x="447.7" y="255.9">EL005</text>
<text x="713.8" y="253.3">EXISTING GLUE-ON ACOUSTIC CEILING</text>
<text x="713.8" y="257.1">TILE TO REMAIN (1'x1')</text>
<text x="131.3" y="260">132</text>
<text x="381" y="260.4">HOLDING</text>
<text x="386" y="265.7">132</text>
<text x="495.3" y="265.5">MEN'S</text>
<text x="498.2" y="269.5">RR</text>
<text x="231.5" y="271.7">MEN'S</text>
<text x="234.4" y="275.7">RR</text>
<text x="496.4" y="274.8">130-2</text>
<text x="711.8" y="272.5">EXISTING LIGHT FIXTURE TO REMAIN</text>
<text x="232.5" y="281">130-2</text>
<text x="711.8" y="284.9">EXISTING CEILING DIFFUSER TO REMAIN</text>
<text x="129.5" y="292.1">HALL</text>
<text x="394.8" y="292.1">HALL</text>
<text x="445.2" y="288.1">HALL</text>
<text x="445.3" y="293.4">131-2</text>
<text x="129.7" y="297.4">132-1</text>
<text x="395" y="297.4">132-1</text>
<text x="713.8" y="294.4">EXIT SIGN</text>
<text x="182.4" y="301.8">HALL</text>
<text x="745.2" y="301.5">1</text>
<text x="182.5" y="307.1">131-2</text>
<text x="227.9" y="332.7">STAIR</text>
<text x="228.6" y="338">130-3</text>
<text x="491.1" y="337.6">STAIR</text>
<text x="491.8" y="342.9">130-3</text>
<text x="723.1" y="347.2">1</text>
<text x="117.5" y="377.4">COURTROOM</text>
<text x="120.9" y="381.3">GALLERY</text>
<text x="495.8" y="382.5">ELEV.</text>
<text x="124.4" y="386.6">134-A</text>
<text x="382.8" y="385.1">COURTROOM</text>
<text x="386.2" y="389.1">GALLERY</text>
<text x="495.8" y="387.9">EL004</text>
<text x="389.6" y="394.5">134-A</text>
<text x="186.8" y="411.1">HALL</text>
<text x="442.8" y="408.5">4</text>
<text x="187" y="416.5">131-3</text>
<text x="439.3" y="418.7">A-211</text>
<text x="453.1" y="418.8">3</text>
<text x="848.3" y="414.8">1</text>
<text x="854.1" y="414.8">BID SET REVISION</text>
<text x="888.3" y="414.8">4/23/26</text>
<text x="467.5" y="423.4">2</text>
<text x="442.8" y="429">2</text>
<text x="463.9" y="428">A-591</text>
<text x="499.2" y="429.5">1</text>
<text x="436.2" y="432.7">3</text>
<text x="449.8" y="447">HALL</text>
<text x="489.8" y="445">PUBLIC</text>
<text x="490.1" y="448.9">LOBBY</text>
<text x="231.5" y="455.9">A-591</text>
<text x="235.1" y="450.7">3</text>
<text x="450" y="452.3">131-3</text>
<text x="491.7" y="454.3">130-8</text>
<text x="847" y="460.9">6/5/2025</text>
<text x="229.5" y="462.4">PUBLIC</text>
<text x="229.9" y="466.4">LOBBY</text>
<text x="492" y="466.8">1</text>
<text x="498.7" y="466.7">A-211</text>
<text x="231.5" y="471.8">130-8</text>
<text x="455.8" y="472.9">4</text>
<text x="847" y="472.7">23088.00.08</text>
<text x="495.6" y="476.2">1</text>
<text x="234.1" y="482.4">10</text>
<text x="492.1" y="481.4">A-591</text>
<text x="231.5" y="487.6">A-211</text>
<text x="365" y="490.1">COURTROOM</text>
<text x="495.3" y="489.1">4</text>
<text x="368.4" y="494.1">GALLERY</text>
<text x="449.2" y="497">(E)FEC</text>
<text x="491.8" y="493.6">A-591</text>
<text x="203.2" y="500.1">1</text>
<text x="371.9" y="499.4">135-A</text>
<text x="105.2" y="511.2">COURTROOM</text>
<text x="108.6" y="515.2">GALLERY</text>
<text x="181.6" y="515.2">CUSTOMER</text>
<text x="450" y="514.4">CUSTOMER</text>
<text x="112.1" y="520.5">135-A</text>
<text x="184" y="519.2">SERVICE</text>
<text x="452.3" y="518.4">SERVICE</text>
<text x="188.6" y="524.5">136</text>
<text x="456.9" y="523.7">136</text>
<text x="653.2" y="562.9">NORTH</text>
<text x="588.6" y="569.3">0</text>
<text x="601" y="569.3">2</text>
<text x="613.8" y="569.3">4</text>
<text x="639.1" y="569.3">8</text>
<text x="589.5" y="577.9">SCALE: 1/4&quot; = 1'-0&quot;</text>
<text x="865" y="589.2">PERMIT SET</text>
<text x="712.3" y="594.7">IF SHEET MEASURES LESS THAN 24&quot;X36&quot;, IT IS A REDUCED PRINT. REDUCE SCALE ACCORDINGLY</text>
</g>
<g font-size="3.3">
<text x="451.6" y="334.3">EQ</text>
<text x="458.8" y="334.3">PER</text>
<text x="468" y="334.3">EQ</text>
<text x="454.4" y="341.2">SCEDULE</text>
<text x="681.6" y="336.4">1</text>
<text x="692.7" y="336.4">EXISTING ELEVATOR PANEL TO REMAIN.</text>
<text x="681.6" y="345.5">2</text>
<text x="692.7" y="345.5">NOT USED</text>
<text x="681.6" y="354.6">3</text>
<text x="692.7" y="354.6">REINSTALL (E) MEN'S RR SIGN</text>
<text x="681.6" y="363.7">4</text>
<text x="692.7" y="363.7">PATCH FLOOR WITH MATCHING FLOOR TILE FROM EXISTING STOCK. FLOOR TILE</text>
<text x="692.7" y="367.5">OFCI. FLOOR PREPARATION AND ADHESIVE BY CONTRACTOR.</text>
</g>
<g font-size="2.3">
<text x="847" y="105.3">SEAL</text>
<text x="847" y="406.8">REVISIONS</text>
<text x="847" y="455.2">DATE</text>
<text x="847" y="467">BCRA NO.</text>
<text x="847" y="478.5">DRAWN BY:</text>
<text x="847" y="484.5">REVIEWED BY:</text>
<text x="847" y="489.4">SHEET TITLE</text>
<text x="847.3" y="545.2">© COPYRIGHT 2025 - BCRA, INC. ALL RIGHTS RESERVED</text>
<text x="847" y="549.7">SHEET</text>
<text x="35.5" y="589.4" transform="rotate(-90 35.5 589.4)">24x36</text>
</g>
<text font-size="2.2" x="35.4" y="579.2" transform="rotate(-90 35.4 579.2)">4/23/2026 10:32:27 AM</text>
</svg>
